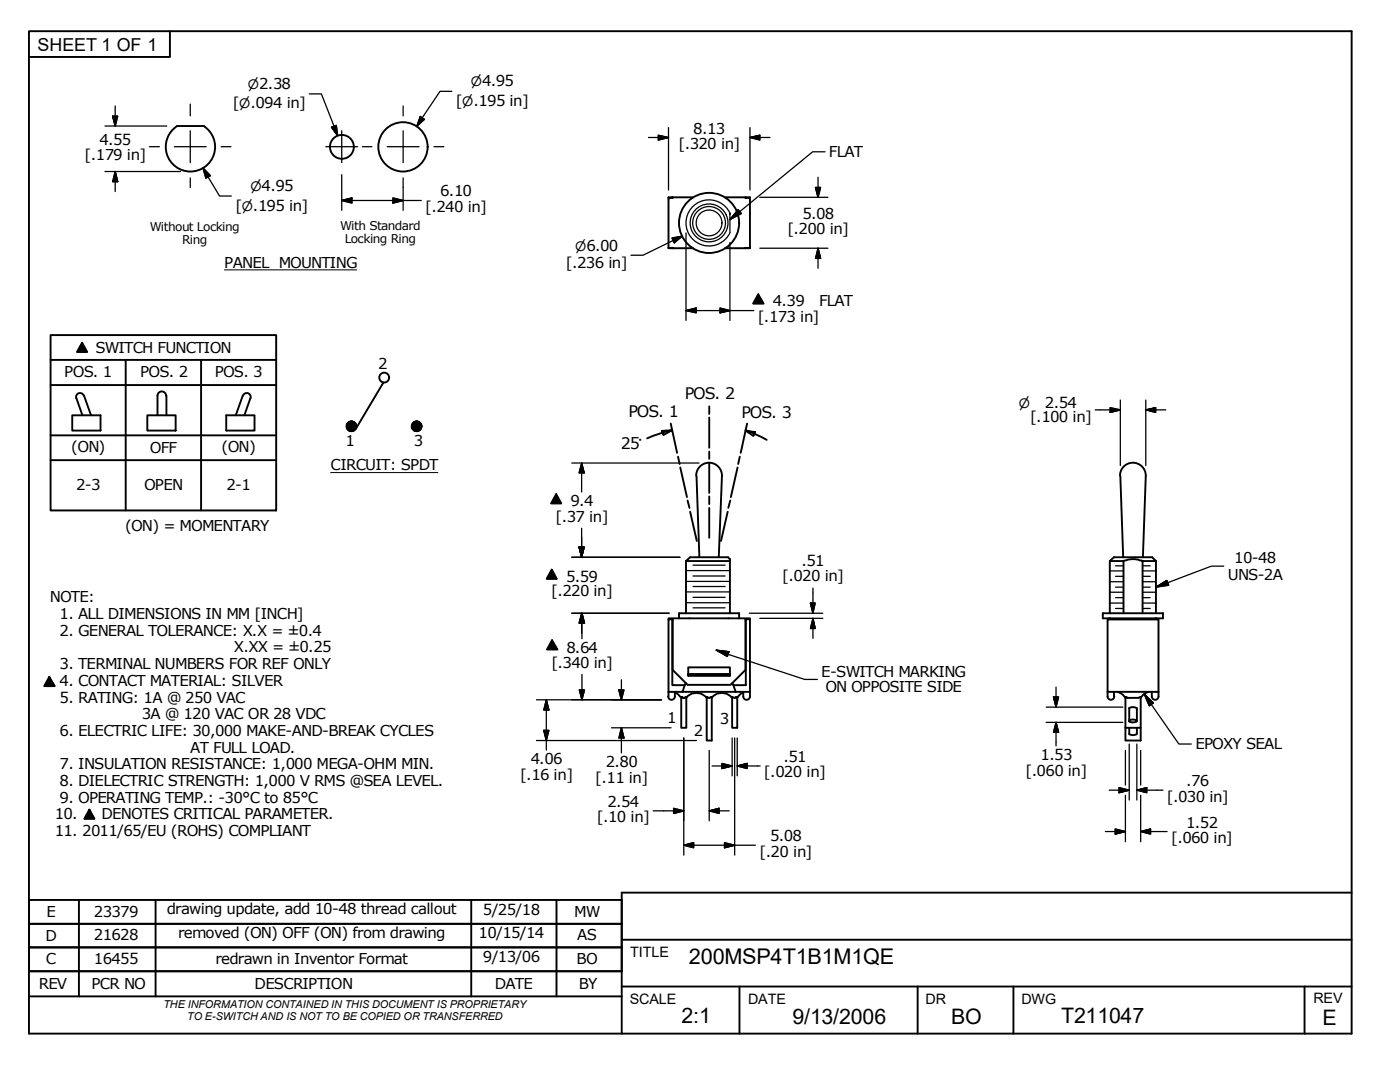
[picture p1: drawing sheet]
<svg xmlns="http://www.w3.org/2000/svg" width="279mm" height="216mm" viewBox="0 0 279 216" stroke-linecap="round" stroke-linejoin="round" font-family="sans-serif">
<!-- layer: Visible Edges(ANSI) -->
<g fill="none" stroke="#000" stroke-width=".38">
<path d="M134.2 39.4v.1M134.2 39.4h-.8v.1M138.3 39.4h-4.1v.1h-.8v10M144.7 39.4h4.1v.1h.9v10h-.9M148.8 39.4v.1M148.8 39.4h.9v.1M133.4 49.5h4.9M133.4 49.5h.8M134.2 49.5h.1M148.8 49.5h.1M149.7 49.5h-5M138.9 94.9a2.57 2.57 0 0 1 2.6-2.6 2.57 2.57 0 0 1 2.6 2.6"/>
<path d="M139 94.9l.6 16.3M144.1 94.9l-.7 16.3M223.5 94.9a2.57 2.57 0 0 1 2.6-2.6 2.57 2.57 0 0 1 2.6 2.6M223.6 94.9l.6 16.3M228.7 94.9l-.6 16.3M136.9 112l.8-.8h7.6l.4 .4v.4M136.9 112h8.8M136.9 112v10.4M145.7 112v10.4M221.5 112l.8-.8h7.6l.8 .8M221.5 112h2.7M221.5 112v10.4"/>
<path d="M224.2 112v10.4M227.8 111.9l.2 .1a5 5 0 0 0-3.8 0M230.7 112h-2.7v10.4M230.7 112v10.4M133.4 139a.67 .67 0 0 0 .6 .6 .67 .67 0 0 0 .7-.6M133.4 123.6v-.2h16.3v.2M133.4 138h13.4M133.4 138v1M134.2 123.6h-.8v14.4M134.2 123.6v13.1h2.5M134.2 123.6v10.1l3 3h8.6l3-3v-10.1M134.7 138.2l.5 .2 .8 .9"/>
<path d="M134.7 138v1M135.5 123.4v-1h12v1M136 139.1l.3 .2 .7-.2v6.1h-1zM136.8 136.3l-.6 1.7M137.4 134.5h8.3v.3h-8.3zM137.4 133.2h8.3v1.6h-8.3zM140.9 139.1l.1 .2a2.54 2.54 0 0 0-4 0M141 139.1a.77 .77 0 0 0 1 0v8.7h-1zM146 139.1l.1 .2a2.54 2.54 0 0 0-4.1 0M146.1 139.1a.77 .77 0 0 0 1 0v6.1h-1zM146.2 136.3l.6 1.7M146.8 138h2.9"/>
<path d="M148.3 139a.67 .67 0 0 0 .7 .6 .67 .67 0 0 0 .7-.6M148.3 138.2l-.5 .2-.7 .9M148.3 138v1M148.8 123.6h.9v14.4M148.8 123.6v13.1h-2.4M149.7 138v1M220.1 122.4h12v1h-12zM221 139a.67 .67 0 0 0 .7 .6 .67 .67 0 0 0 .7-.6M221 138h10.2M221 138v-14.4h10.2v14.4M221 138v1M222.3 138v1"/>
<path d="M223 138l1.2 .7 .4 .6M224.6 139.1l.4 .2h2.2l.4-.2v6.1h-3zM229.2 138l-1.1 .7-.5 .6M229.9 138v1M229.9 139a.67 .67 0 0 0 .6 .6 .67 .67 0 0 0 .7-.6M230.7 123.4l.3 .2h-9.9l.4-.2M231.2 138v1M224.6 145.2v2.6h3v-2.6M225.3 146.5a1.56 1.56 0 0 0 1.6 0M225.3 141.3a1.65 1.65 0 0 1 1.6 0v2.6a1.56 1.56 0 0 1-1.6 0M225.3 143.8a1.56 1.56 0 0 1 1.6 0M225.4 141.3v2.7"/>
<path d="M225.4 145.2v1.2M226.9 145.2v1.2"/>
<circle cx="141.5" cy="44.5" r="6"/>
</g>
<g fill="#000">
<circle cx="224.6" cy="139.3" r=".19"/>
<circle cx="227.6" cy="139.3" r=".19"/>
</g>
<g fill="none" stroke="#000" stroke-width=".25">
<path d="M145.7 42.7v-.2v3.9M145.7 42.6a4.6 4.6 0 0 0-7-1.7 4.6 4.6 0 0 0 0 7.2 4.6 4.6 0 0 0 7-1.7"/>
<circle cx="141.5" cy="44.5" r="3.8"/>
<circle cx="141.5" cy="44.5" r="3.3"/>
<circle cx="141.5" cy="44.5" r="2.57"/>
</g>
<!-- layer: Hatch -->
<g fill="#000" stroke="#000" stroke-width=".2">
<path d="M16.4 68.4l1 1.8h-2zM151.3 58.7l1.1 1.9h-2.1zM69.2 84.9l1.9 .1zM69.2 84.8l1.9 .1h-1.9zM69.2 84.8h1.9v.1zM69.2 84.6l1.9 .2h-1.9zM69.2 84.6h1.9v.2zM69.2 84.6h1.9zM69.3 84.6h1.8zM69.3 84.5l1.7 .1zM69.4 84.4l1.5 .1h-1.6zM69.4 84.4h1.5v.1z"/>
<path d="M69.5 84.3l1.4 .1zM69.5 84.3h1.3zM69.5 84.3h1.2zM69.7 84.2l1 .1zM69.7 84.1l1 .1zM69.7 84.1h.8zM69.8 84.1h.7zM69.9 84.1h.6zM69.9 84.1h.5zM70 84.1h.4zM70 84.1h.2zM69.9 86h.3z"/>
<path d="M70 86h.2zM69.8 86h.6zM69.9 86h.5zM69.7 86h.8zM69.8 86h.7zM69.7 85.9l.8 .1zM69.5 85.9h1.2zM69.7 85.9h1zM69.5 85.8l1.2 .1h-1.2zM69.4 85.7l1.4 .1zM69.5 85.8h1.3l-.1 .1zM69.3 85.7h1.6z"/>
<path d="M69.4 85.7h1.5zM69.3 85.6l1.6 .1zM69.2 85.5l1.8 .1h-1.7zM69.3 85.6h1.7zM69.2 85.4l1.9 .1zM69.2 85.5h1.9l-.1 .1zM69.2 85h1.9v.1zM69.2 85l1.9 .1h-1.9zM69.2 85.1l1.9 .1zM69.2 85.2h1.9v.1zM69.2 85.2l1.9 .1h-1.9zM69.2 85.3h1.9v.1z"/>
<path d="M69.2 85.3l1.9 .1h-1.9zM69.2 85.4h1.9zM82.2 84.9l1.9 .1zM82.2 84.8l1.9 .1h-1.9zM82.2 84.8h1.9v.1zM82.2 84.6l1.9 .2h-1.9zM82.2 84.6h1.9v.2zM82.3 84.6h1.8zM82.4 84.5l1.6 .1zM82.4 84.4l1.5 .1h-1.5zM82.4 84.4h1.5v.1zM82.4 84.4h1.5z"/>
<path d="M82.5 84.3l1.4 .1zM82.5 84.3h1.3zM82.7 84.2l1.1 .1zM82.7 84.1l.9 .1zM82.7 84.1h.9zM82.9 84.1h.7zM82.9 84.1h.5zM83.1 84.1h.3zM83.1 84.1h.1zM82.9 86h.3zM83.1 86h.1zM82.9 86h.5z"/>
<path d="M82.7 86h.7zM82.7 85.9l.9 .1zM82.7 86h.9zM82.5 85.9h1.1zM82.7 85.9h.9zM82.5 85.8l1.3 .1h-1.3zM82.5 85.9h1.3zM82.4 85.7l1.4 .1zM82.5 85.8h1.3v.1zM82.4 85.7h1.5zM82.3 85.6l1.6 .1zM82.2 85.5l1.8 .1h-1.7z"/>
<path d="M82.3 85.6h1.7zM82.2 85.3l1.9 .1h-1.9zM82.2 85.4l1.9 .1zM82.2 85.5h1.9l-.1 .1zM82.2 85h1.9v.1zM82.2 85l1.9 .1h-1.9zM82.2 85.1l1.9 .1zM82.2 85.2h1.9v.1zM82.2 85.2l1.9 .1h-1.9zM82.2 85.3h1.9v.1zM110.1 113.7l1 1.8h-2zM111 98.6l1 1.9h-2z"/>
<path d="M9.8 135.1l1.1 1.8h-2.1zM110.2 127.8l1.1 1.8h-2.1zM17.8 161.5l1.1 1.9h-2.1z"/>
</g>
<!-- layer: Sketch Geometry(ANSI) -->
<g fill="none" stroke="#000" stroke-width=".38">
<path d="M5.8 6.2h263.9v200h-263.9zM33.9 6.2v5.2h-28.1M35.3 25.1h5.4M35.3 25.2a4.9 4.9 0 0 0-1 7.3 4.9 4.9 0 0 0 7.4 0 4.9 4.9 0 0 0-1-7.3M151.3 58.7l1.1 1.9h-2.1zM10.1 66.9h45v35h-45zM10.1 76.8h45M10.1 71.8h45M15.2 79.4l1.2 3.5M16.4 68.4l1 1.8h-2zM16.7 79a.79 .79 0 0 0-1-.5 .79 .79 0 0 0-.5 1M16.8 78.9l1.4 4"/>
<path d="M25.1 71.8v30.1M31.4 79a.86 .86 0 0 1 .9-.9 .86 .86 0 0 1 .8 .9M31.4 78.9v4M33.2 78.9v4M40.1 71.8v30.1M48.5 78.9l-1.4 4M48.5 79a.79 .79 0 0 1 1-.5 .79 .79 0 0 1 .5 1M50 79.4l-1.2 3.5M76.5 76.3l-5.5 9.3M10.1 91.8h45M10.1 86.9h45M14.4 82.9h5.7v3h-5.7z"/>
<path d="M29.4 82.9h5.7v3h-5.7zM45.1 82.9h5.7v3h-5.7zM111 98.6l1 1.9h-2zM132.1 86l2-.1-1.7 .9zM133.9 84.5l1.2 5.9M134.1 85.8l-2.1 .6-2.8 1.1M135.3 91.1l.3 1.5M135.8 93.3l1.3 5.9M137.2 99.9l.4 1.4M141.5 81.1v1.5M141.5 83.3v6M141.5 90.1v1.5"/>
<path d="M141.5 92.3v6.1M141.5 99.1v1.5M145.7 99.9l-.3 1.4M147.2 93.3l-1.3 5.9M147.6 91.1l-.3 1.5M148.8 85.9l1.9 .3-.3 .8zM148.8 85.8l4.2 2M149.1 84.5l-1.3 5.9M110.1 113.7l1 1.8h-2zM137.7 102.1l1.4 5.8M141.5 101.3v6M145.2 102.1l-1.3 5.8"/>
<path d="M9.8 135.1l1.1 1.8h-2.1zM110.2 127.8l1.1 1.8h-2.1zM15.7 179.6v19.2M17.8 161.5l1.1 1.9h-2.1zM31.1 179.6v19.2M94 179.6v19.2M111.1 179.6v19.2M124.1 179.6h-118.3v4.7h118.3h-118.3v4.7h118.3h-118.3v4.8h118.3h-118.3M269.7 178.1h-145.6v28.1M5.8 198.8h118.3M124.1 187.5h145.6M124.1 196.8h145.6"/>
<path d="M147.6 196.8v9.4M183.1 196.8v9.4M202.2 196.8v9.4M260.3 196.8v9.4"/>
<circle cx="68.2" cy="29.3" r="2.38"/>
<circle cx="80.4" cy="29.3" r="4.9"/>
<circle cx="76.7" cy="75.3" r=".98"/>
<circle cx="70.1" cy="85.1" r=".98"/>
<circle cx="83.2" cy="85.1" r=".98"/>
</g>
<g fill="none" stroke="#000" stroke-width=".25">
<path d="M136.9 118.1h8.8M136.9 116h8.8M136.9 113.9h8.8M138.3 119.2h6.4M138.3 117h6.4M138.3 114.9h6.4M138.3 112.8h6.4M221.5 118.2h2.7M221.5 116.1h2.7M221.5 113.9h2.7M222.6 119.3h1.6M222.6 117.2h1.6"/>
<path d="M222.6 115h1.6M222.6 112.9h1.6M228 119.3h1.6M228 118.2h2.7M228 117.2h1.6M228 116.1h2.7M228 115h1.6M228 113.9h2.7M228 112.9h1.6M136.9 120.3h8.8M138.3 121.3h6.4M221.5 120.3h2.7"/>
<path d="M222.6 121.4h1.6M228 121.4h1.6M228 120.3h2.7"/>
</g>
<!-- layer: Symbols(ANSI) -->
<path d="M44.8 53.8h26.4M66 94.3h21.4" fill="none" stroke="#000" stroke-width=".2"/>
<!-- layer: Dimensions(ANSI) -->
<g fill="none" stroke="#000" stroke-width=".25">
<path d="M61.7 18.7h2.4l3.3 8.4M90.2 18.2h-2.4l-4.6 7M21 25.1h12.3M21 34.2h15M22.5 23.2h1l-.5 1.9zM23 34.2l.5 2.1h-1zM23 21.1v4M23 34.2v4M40.5 33.5l1.5 1.6-.9 .5zM40.5 33.5l3.3 5.6h2.4M66.2 25.4l.9-.4 .3 2.1zM68.2 34.9v7.1"/>
<path d="M78.4 39.5l2.1 .5-2.1 .5zM80.5 37.4v4.6M83.9 23.2l.8 .6-1.5 1.4zM129.4 27.4h4M131.4 27l2 .4-2 .5zM133.4 25.5v12.4M149.7 27.4l1.9-.4v.9zM149.7 27.4h4M149.7 25.5v12.4M151.6 39.4h13.6M162.8 37.4h1l-.5 2zM163.3 35.4v4"/>
<path d="M68.2 40l2-.5v1zM68.2 40h15.9M134.1 47.5l2-.4-1.5 1.4zM136.1 47.1l-7.8 3.8h-2.4M136.9 46.5v17.4M145.7 48.4v15.5M151.6 49.5h13.6M163.3 49.5l.5 2.1h-1zM163.3 49.5v4M136.9 62l2-.5v.9zM136.9 62h13.5M143.7 61.5l2 .5-2 .4z"/>
<path d="M223.6 79.8v13.1M228.7 79.8v13.1M114.1 92.4h25.4M116.1 92.4l.5 2h-1zM116.1 92.4v5.8M218.6 81.8h5M221.6 81.3l2 .5-2 .5zM228.7 81.8l1.9-.5v1zM228.7 81.8h4M114.1 111.2h21.6M115.6 109.2h1l-.5 2zM116.1 105.4v5.8"/>
<path d="M162.2 117.3v5.1M107.1 139.6h24.9M109 139.6l.5 2.1h-1zM109 139.6v10.1M114.1 122.4h19.4M115.6 137.7h1l-.5 1.9zM116.1 122.4l.5 1.9h-1zM116.1 122.4v4M116.1 122.4v5M116.1 134.6v5M123.5 137.7h1l-.5 1.9zM124 135.6v4"/>
<path d="M149.5 122.4h14.7M151.6 123.4h12.6M161.7 120.3h1l-.5 2.1zM162.2 123.4l.5 2h-1zM162.2 123.4v4M210.2 139.1h1.1l-.5 2zM210.8 137.1v4M107.1 147.8h31.9M108.5 145.7h1l-.5 2.1zM122 145.2h11.9M124 145.2l.5 2.1h-1zM124 145.2v5"/>
<path d="M136.5 147.3v23.3M141.5 149.7v14.1M142.1 152.8h4M144.1 152.3l2 .5-2 .6zM146.1 147.3v7.5M146.6 147.3v23.3M147.1 152.8l2-.5v1.1zM147.1 152.8h4.6M147.1 147.3v7.5M208.8 141.1h15.3M208.8 144.1h15.3M210.8 144.1l.5 2h-1.1z"/>
<path d="M210.8 144.1v4.7M221.4 157.7h4M223.3 157.2l2.1 .5-2.1 .5zM224.6 149.7v7M224.6 158.7v9.3M225.4 148.5v11.1M226.9 157.7l2-.5v1zM226.9 157.7h5.2M226.9 148.5v11.1M227.6 149.7v7M227.6 158.7v9.3M130.4 161.8h6.1"/>
<path d="M134.4 161.3l2.1 .5-2.1 .5zM136.5 168.7l1.9-.6v1.1zM136.5 168.7h14.2M141.5 161.8l2-.5v1zM141.5 161.8h4M144.6 168.1l2 .6-2 .5zM220.6 165.9h4M222.6 165.4l2 .5-2 .5zM227.6 165.9l2-.5v1zM227.6 165.9h5.3"/>
</g>
<g fill="#000" stroke="#000" stroke-width=".25">
<path d="M22.5 23.2l.5 1.9zM22.5 23.2h1l-.5 1.9zM23 34.2l.5 2.1zM23 34.2l.5 2.1h-1zM40.5 33.5l1.5 1.6zM40.5 33.5l1.5 1.6-.9 .5zM66.2 25.4l1.2 1.7zM66.2 25.4l.9-.4 .3 2.1zM68.2 40l2-.5zM68.2 40l2-.5v1zM83.9 23.2l-.7 2zM83.9 23.2l.8 .6-1.5 1.4z"/>
<path d="M131.4 27.9l2-.5zM131.4 27l2 .4-2 .5zM149.7 27.4l1.9-.4zM149.7 27.4l1.9-.4v.9zM162.8 37.4l.5 2zM162.8 37.4h1l-.5 2zM78.4 40.5l2.1-.5zM78.4 39.5l2.1 .5-2.1 .5zM134.6 48.5l1.5-1.4zM134.1 47.5l2-.4-1.5 1.4zM163.3 49.5l.5 2.1zM163.3 49.5l.5 2.1h-1z"/>
<path d="M136.9 62l2-.5zM136.9 62l2-.5v.9zM143.7 62.4l2-.4zM143.7 61.5l2 .5-2 .4zM116.1 92.4l.5 2zM116.1 92.4l.5 2h-1zM221.6 82.3l2-.5zM221.6 81.3l2 .5-2 .5zM228.7 81.8l1.9-.5zM228.7 81.8l1.9-.5v1zM115.6 109.2l.5 2zM115.6 109.2h1l-.5 2z"/>
<path d="M115.6 137.7l.5 1.9zM115.6 137.7h1l-.5 1.9zM116.1 122.4l.5 1.9zM116.1 122.4l.5 1.9h-1zM123.5 137.7l.5 1.9zM123.5 137.7h1l-.5 1.9zM161.7 120.3l.5 2.1zM161.7 120.3h1l-.5 2.1zM162.2 123.4l.5 2zM162.2 123.4l.5 2h-1zM210.2 139.1l.6 2zM210.2 139.1h1.1l-.5 2z"/>
<path d="M108.5 145.7l.5 2.1zM108.5 145.7h1l-.5 2.1zM109 139.6l.5 2.1zM109 139.6l.5 2.1h-1zM124 145.2l.5 2.1zM124 145.2l.5 2.1h-1zM144.1 153.4l2-.6zM144.1 152.3l2 .5-2 .6zM147.1 152.8l2-.5zM147.1 152.8l2-.5v1.1zM210.8 144.1l.5 2zM210.8 144.1l.5 2h-1.1z"/>
<path d="M223.3 158.2l2.1-.5zM223.3 157.2l2.1 .5-2.1 .5zM226.9 157.7l2-.5zM226.9 157.7l2-.5v1zM134.4 162.3l2.1-.5zM134.4 161.3l2.1 .5-2.1 .5zM136.5 168.7l1.9-.6zM136.5 168.7l1.9-.6v1.1zM141.5 161.8l2-.5zM141.5 161.8l2-.5v1zM144.6 169.2l2-.5zM144.6 168.1l2 .6-2 .5z"/>
<path d="M222.6 166.4l2-.5zM222.6 165.4l2 .5-2 .5zM227.6 165.9l2-.5zM227.6 165.9l2-.5v1z"/>
</g>
<!-- layer: Symbols(ANSI) -->
<path d="M164.7 30.3h-2.5l-16.5 13.5M147.3 41.8l.7 .8-2.3 1.2zM230.7 117.2l2.2-1.4 .3 1zM244.2 113h-2.5l-11 4.2M142.9 129.7l2.6 .3-.3 1zM142.9 129.7l17.7 5.9h2.5M228.3 138.5l1.9 1.8-.8 .5zM228.3 138.5l7 10h2.4" fill="none" stroke="#000" stroke-width=".25"/>
<path d="M147.3 41.8l-1.6 2zM147.3 41.8l.7 .8-2.3 1.2zM230.7 117.2l2.2-1.4zM230.7 117.2l2.2-1.4 .3 1zM142.9 129.7l2.6 .3zM142.9 129.7l2.6 .3-.3 1zM228.3 138.5l1.9 1.8zM228.3 138.5l1.9 1.8-.8 .5z" fill="#000" stroke="#000" stroke-width=".25"/>
<!-- layer: Center Mark(ANSI) -->
<g fill="none" stroke="#000" stroke-width=".25">
<path d="M29.8 29.3h2M34.8 29.3h6.3M38 20.8v2.3M38 26.1v6.3M38 35.5v1.9M44.1 29.3h2M65 29.3h6.4M68.2 26.1v6.3M72.3 29.3h1.9M77.3 29.3h6.3M80.5 21.1v2M80.5 26.1v6.3"/>
<path d="M80.5 35.5v1.9M86.6 29.3h2"/>
</g>
<g font-size="4.3">
<text x="137.5" y="192.4">200MSP4T1B1M1QE</text>
<text x="136" y="204.2">2:1</text>
<text x="158.2" y="204.3">9/13/2006</text>
<text x="189.8" y="204.3">BO</text>
<text x="211.8" y="204.2">T211047</text>
<text x="263.9" y="204.5">E</text>
</g>
<text font-size="3.6" x="7.5" y="10.2">SHEET 1 OF 1</text>
<g font-size="3.2">
<text x="125.4" y="83.2">POS. 1</text>
<text x="136.7" y="79.6">POS. 2</text>
<text x="148" y="83.3">POS. 3</text>
<text x="123.9" y="89.7">25</text>
</g>
<g font-size="3">
<text x="51.7" y="17.7">2.38</text>
<text x="96.2" y="17.2">4.95</text>
<text x="46.5" y="21.6">[</text>
<text x="50" y="21.6">.094 in]</text>
<text x="91" y="21.1">[</text>
<text x="94.5" y="21.1">.195 in]</text>
<text x="19.9" y="28.9">4.55</text>
<text x="135.4" y="29.7">[.320 in]</text>
<text x="138.4" y="26.8">8.13</text>
<text x="16.9" y="31.9">[.179 in]</text>
<text x="165.4" y="31.2">FLAT</text>
<text x="52.2" y="38.1">4.95</text>
<text x="87.8" y="39.2">6.10</text>
<text x="47" y="42">[</text>
<text x="50.5" y="42">.195 in]</text>
<text x="84.8" y="42.3">[.240 in]</text>
<text x="157.2" y="46.7">[.200 in]</text>
<text x="160.1" y="43.8">5.08</text>
<text x="44.8" y="53.4">PANEL MOUNTING</text>
<text x="112.9" y="53.5">[.236 in]</text>
<text x="117" y="50.2">6.00</text>
<text x="151.3" y="64.3">[.173 in]</text>
<text x="154.2" y="61.2">4.39</text>
<text x="163.4" y="61.2">FLAT</text>
<text x="19" y="70.4">SWITCH FUNCTION</text>
<text x="12.8" y="75.2">POS. 1</text>
<text x="28" y="75.2">POS. 2</text>
<text x="42.9" y="75.2">POS. 3</text>
<text x="75.5" y="73.6">2</text>
<text x="208.5" y="81.3">2.54</text>
<text x="69" y="89">1</text>
<text x="82.6" y="89">3</text>
<text x="205.6" y="84.2">[.100 in]</text>
<text x="14.2" y="90.2">(ON)</text>
<text x="29.9" y="90.4">OFF</text>
<text x="44.2" y="90.1">(ON)</text>
<text x="66" y="93.9">CIRCUIT: SPDT</text>
<text x="15.2" y="97.8">2-3</text>
<text x="28.8" y="97.8">OPEN</text>
<text x="45.2" y="97.8">2-1</text>
<text x="113.9" y="101">9.4</text>
<text x="25" y="105.9">(ON) = MOMENTARY</text>
<text x="110.9" y="104.1">[.37 in]</text>
<text x="160" y="113">.51</text>
<text x="246.3" y="112.3">10-48</text>
<text x="110" y="119">[.220 in]</text>
<text x="113" y="116.1">5.59</text>
<text x="156.1" y="116">[.020 in]</text>
<text x="245" y="115.6">UNS-2A</text>
<text x="10" y="120.2">NOTE:</text>
<text x="11.9" y="123.5">1. ALL DIMENSIONS IN MM [INCH]</text>
<text x="11.9" y="126.9">2. GENERAL TOLERANCE: X.X = ±0.4</text>
<text x="46.7" y="130.2">X.XX = ±0.25</text>
<text x="113" y="130.3">8.64</text>
<text x="11.9" y="133.5">3. TERMINAL NUMBERS FOR REF ONLY</text>
<text x="11.9" y="136.8">4. CONTACT MATERIAL: SILVER</text>
<text x="110" y="133.2">[.340 in]</text>
<text x="163.9" y="135.1">E-SWITCH MARKING</text>
<text x="11.9" y="140.2">5. RATING: 1A @ 250 VAC</text>
<text x="28.3" y="143.5">3A @ 120 VAC OR 28 VDC</text>
<text x="164.7" y="138">ON OPPOSITE SIDE</text>
<text x="11.9" y="146.9">6. ELECTRIC LIFE: 30,000 MAKE-AND-BREAK CYCLES</text>
<text x="133.2" y="144.3">1</text>
<text x="138.5" y="146.9">2</text>
<text x="143.6" y="144.5">3</text>
<text x="238.6" y="149.5">EPOXY SEAL</text>
<text x="11.9" y="153.5">7. INSULATION RESISTANCE: 1,000 MEGA-OHM MIN.</text>
<text x="38" y="150.2">AT FULL LOAD.</text>
<text x="103.8" y="155.6">[.16 in]</text>
<text x="105.9" y="152.5">4.06</text>
<text x="120.9" y="153.1">2.80</text>
<text x="152.5" y="155">[.020 in]</text>
<text x="156.3" y="152.1">.51</text>
<text x="204.7" y="154.8">[.060 in]</text>
<text x="207.6" y="151.7">1.53</text>
<text x="11.9" y="156.8">8. DIELECTRIC STRENGTH: 1,000 V RMS @SEA LEVEL.</text>
<text x="11.9" y="160.2">9. OPERATING TEMP.: -30°C to 85°C</text>
<text x="118.8" y="156.2">[.11 in]</text>
<text x="121.2" y="161">2.54</text>
<text x="232.9" y="160">[.030 in]</text>
<text x="236.7" y="156.8">.76</text>
<text x="10.9" y="163.5">10.</text>
<text x="10.9" y="166.8">11. 2011/65/EU (ROHS) COMPLIANT</text>
<text x="20.3" y="163.5">DENOTES CRITICAL PARAMETER.</text>
<text x="119.1" y="164.1">[.10 in]</text>
<text x="153.7" y="167.8">5.08</text>
<text x="236.7" y="165.2">1.52</text>
<text x="151.6" y="170.9">[.20 in]</text>
<text x="233.7" y="168.2">[.060 in]</text>
<text x="9.3" y="182.9">E</text>
<text x="18.7" y="182.9">23379</text>
<text x="33.3" y="182.4">drawing update, add 10-48 thread callout</text>
<text x="96.4" y="182.6">5/25/18</text>
<text x="114.6" y="182.9">MW</text>
<text x="9.1" y="187.7">D</text>
<text x="18.7" y="187.6">21628</text>
<text x="35.6" y="187.1">removed (ON) OFF (ON) from drawing</text>
<text x="95.5" y="187.3">10/15/14</text>
<text x="115.2" y="187.6">AS</text>
<text x="7.7" y="197.4">REV</text>
<text x="9.1" y="192.4">C</text>
<text x="18.3" y="197.4">PCR NO</text>
<text x="18.7" y="192.4">16455</text>
<text x="43" y="192.4">redrawn in Inventor Format</text>
<text x="50.8" y="197.4">DESCRIPTION</text>
<text x="96.4" y="192">9/13/06</text>
<text x="98.7" y="197.4">DATE</text>
<text x="115.1" y="192.4">BO</text>
<text x="115.5" y="197.3">BY</text>
</g>
<g font-size="2.9">
<text x="125.8" y="190.9">TITLE</text>
<text x="125.7" y="200.4">SCALE</text>
<text x="149.3" y="200.3">DATE</text>
<text x="184.7" y="200.3">DR</text>
<text x="203.8" y="200.4">DWG</text>
<text x="262.1" y="200.2">REV</text>
</g>
<text font-size="2.7" x="127.6" y="89.7">°</text>
<g font-size="2.6">
<text x="49.5" y="17.7">⌀</text>
<text x="94" y="17.2">⌀</text>
<text x="47.8" y="21.6">⌀</text>
<text x="92.3" y="21.1">⌀</text>
<text x="50" y="38.1">⌀</text>
<text x="48.3" y="42">⌀</text>
<text x="114.8" y="50.2">⌀</text>
<text x="203.3" y="81.3">⌀</text>
</g>
<g font-size="2.4">
<text x="29.9" y="46.1">Without Locking</text>
<text x="67.9" y="45.9">With Standard</text>
<text x="36.4" y="48.8">Ring</text>
<text x="68.8" y="48.6">Locking Ring</text>
</g>
<g font-size="2.2">
<text x="32.6" y="201.2">THE INFORMATION CONTAINED IN THIS DOCUMENT IS PROPRIETARY</text>
<text x="37.3" y="203.6">TO E-SWITCH AND IS NOT TO BE COPIED OR TRANSFERRED</text>
</g>
</svg>
